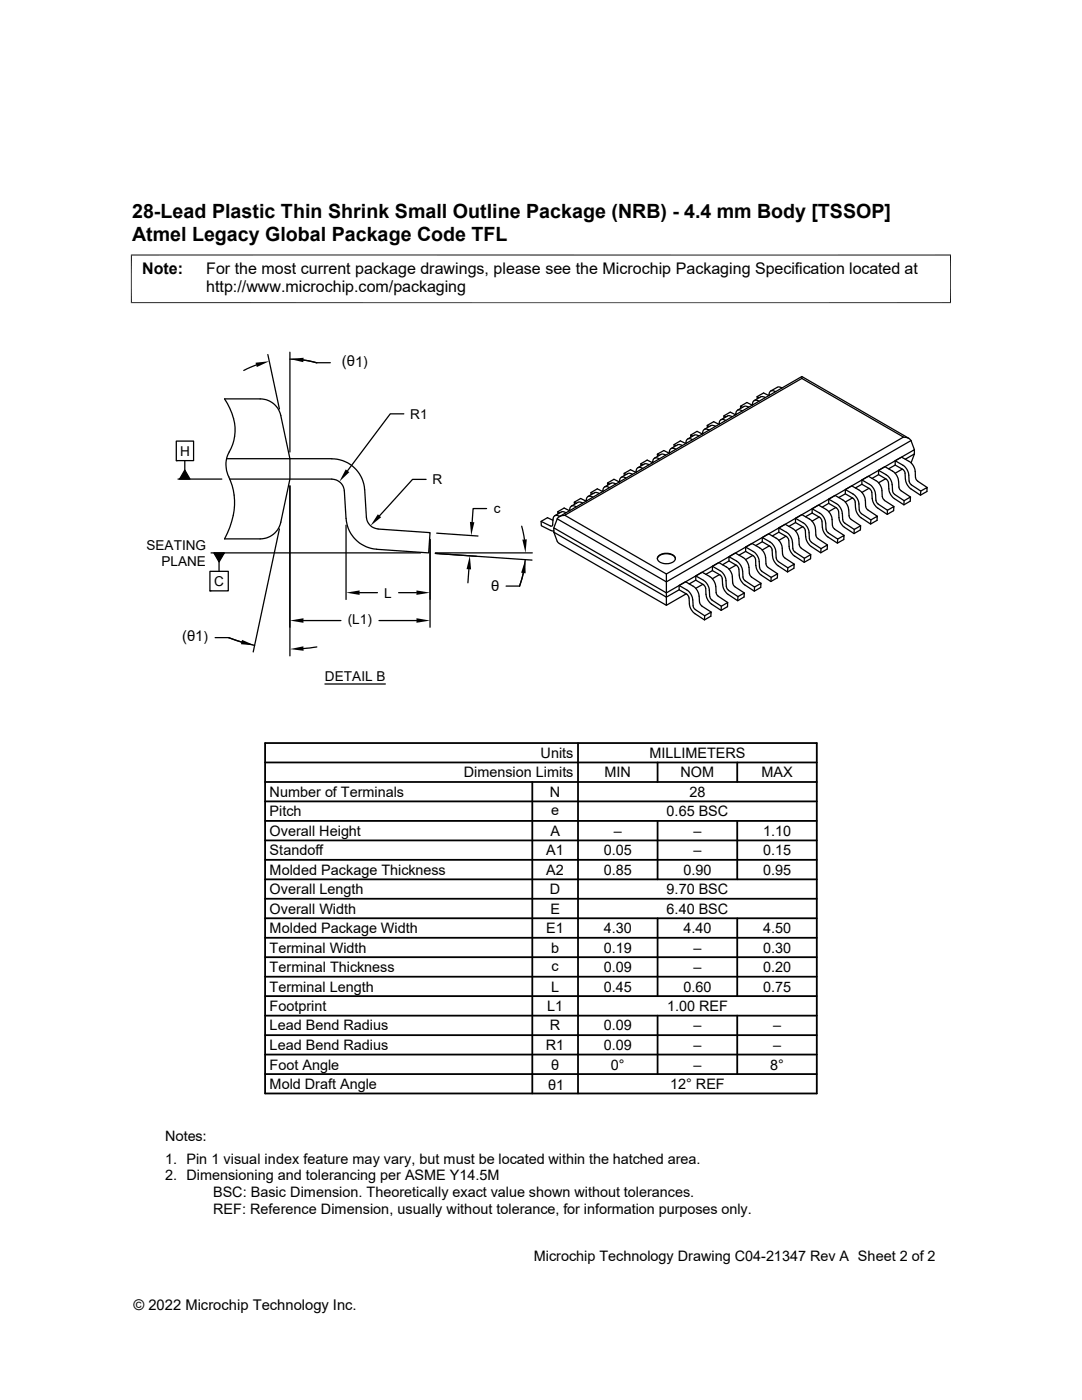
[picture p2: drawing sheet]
<svg xmlns="http://www.w3.org/2000/svg" width="216mm" height="279mm" viewBox="0 0 216 279" stroke-linecap="round" stroke-linejoin="round" font-family="sans-serif">
<g fill="none" stroke="#000" stroke-width=".25">
<path d="M44.8 79.6h7.1a4.2 4.2 0 0 1 4.1 3.3l1.8 8.6v4.1l-1.8 8.6a4.2 4.2 0 0 1-4.1 3.3h-7.1a13.2 13.2 0 0 0 .7-12.7 5.6 5.6 0 0 1 .6-5.3 9.4 9.4 0 0 0-.7-9zM51.1 72.8l-2.5 1.1M53.4 70.8l2.4 10.8M57.8 70.3v19.9M57.8 71.7l2.7 .2 2.7 .5M60.5 71.9h.7a15.1 15.1 0 0 0 4.7 .5M151.1 79.2l.4 .2M152.6 79.3l.1 .1M152.6 79.3l-.7-.1-1.4 .7M153.4 79l-1-.6-1.3 .8v.4M154.8 78.2a.79 .79 0 0 0-1-.2 .79 .79 0 0 0-.4 .9M156 77.4l-.8-.2-1.4 .8"/>
<path d="M160 75.1v.4M35.2 88h3.4v3.9h-3.4zM35.2 91.9h.1M35.5 95.6h8.8M36.9 93.8l1 1.8h-2.1zM36.9 91.9v1.9M45.2 91.5h21M45.8 95.6h20.4a2.5 2.5 0 0 1 2.5 2.4l.3 5.5M57.8 97v33.9M66.2 91.6a6.6 6.6 0 0 1 6.5 6.1M72.8 97.7l.3 5.5a2.51 2.51 0 0 0 2.3 2.4l10.4 .7-.3 4-10.3-.7M80.6 82.6h-2.7l-8.6 11.4"/>
<path d="M85 95.7h-2.7l-6.6 7.2M117.9 98.3l.4 .2M118.3 99.2a.78 .78 0 0 0-1-.1 .78 .78 0 0 0-.3 .9M119.6 98.5l-.9-.2-1.4 .8M120.3 98.1l-1.1-.5-1.3 .7v.4M120.3 97.9v.2M121.2 96.4l.4 .2M121.6 97.3a.74 .74 0 0 0-.8-.2 .74 .74 0 0 0-.5 .8M121.9 96.4l-1.3 .8M121.9 96.5l.4-.1 .6 .2M123.6 96.2l-1.1-.5-1.3 .7 .1 .4M124.5 94.5l.5 .2"/>
<path d="M124.9 95.4a.79 .79 0 0 0-.9-.1 .79 .79 0 0 0-.4 .9M126.2 94.7l-.8-.2-1.4 .8M126.9 94.3l-1.1-.6-1.3 .8 .1 .4M127.9 92.6l.4 .2M128.2 93.5a.78 .78 0 0 0-.9-.2 .78 .78 0 0 0-.4 1M128.5 92.6l-1.2 .7M128.5 92.6l.4-.1 .6 .3M130.2 92.4l-1.1-.6-1.2 .8v.4M131.2 90.6l.4 .2M131.6 91.6a.77 .77 0 0 0-1-.2 .77 .77 0 0 0-.4 .9M132.8 90.8l-.8-.2-1.4 .8M134.5 88.7l.4 .2"/>
<path d="M134.7 89.6a.75 .75 0 0 0-.9 0 .75 .75 0 0 0-.3 .8l-1-.5-1.3 .7v.5M134.7 89.6l.2 .1M136 88.9h.1M136 88.9l-.7-.2-1.4 .8M136.8 88.5l-1-.5-1.3 .7v.5M137.8 86.8l.4 .2M138.2 87.8a.78 .78 0 0 0-1-.2 .78 .78 0 0 0-.3 .9M139.5 87l-.9-.2-1.4 .8M140.1 86.6l-1-.5-1.3 .7v.4M140.2 86.4v.2M141.1 84.9l.4 .2M141.4 85.8a.7 .7 0 0 0-.8-.1 .7 .7 0 0 0-.4 .7"/>
<path d="M141.4 85.8h.1M142.7 85l.1 .1M142.7 85l-.8-.1-1.4 .8M144.4 83l.5 .2M144.8 83.9a.79 .79 0 0 0-1-.1 .79 .79 0 0 0-.3 .9l-1.1-.5-1.3 .7 .1 .4M146.1 83.2l-.8-.2-1.5 .8M147.8 81.1l.4 .2M148.1 82a.78 .78 0 0 0-.9-.1 .78 .78 0 0 0-.4 .9l-1.1-.5-1.3 .7 .1 .4M149.4 81.3l-.8-.2-1.4 .8M150.1 80.9l-1.1-.6-1.2 .8v.4M150.1 80.6v.3M151.4 80.1a.74 .74 0 0 0-.8-.2 .74 .74 0 0 0-.4 .7"/>
<path d="M165.4 99.6l1.5 .9a2.67 2.67 0 0 1 1.2 2v1.2l.3 .5 2.1 1.5 1.2-.8v.8l-1.3 .8-1.9-1.3a2.66 2.66 0 0 1-1.1-1.9l-.1-1.2M168.7 97.7l1.5 .9a2.58 2.58 0 0 1 1.2 2l.1 1.3 .4 .6M168.7 98.6l-1.3 .7M170.1 99.4l-1.4 .8M170.2 99.5l.4 .6 .1 1.3M171.5 97.8l-1.6-.8-1.2 .7v.9l1.5 .8M171.5 97.9a2.57 2.57 0 0 1 1.2 1.9M172 95.8l1.5 .9a2.67 2.67 0 0 1 1.2 2l.1 1.3 .2 .4 2.1 1.4 1.3-.7-.1 .8-1.3 .8-1.8-1.3a2.66 2.66 0 0 1-1.1-1.9l-.2-1.5-.3-.4-1.6-1v-.8l1.3-.8 1.5 .9a2.57 2.57 0 0 1 1.2 2v1.2l.5 .7M172 96.6l-1.3 .8M172.7 99.8v1.2M173.4 97.5l-1.4 .8M175.3 93.9l1.5 .8"/>
<path d="M175.3 94.7l-1.3 .8M176.5 99.9l1.9 1.2M176.7 95.5l-1.4 .9M176.8 94.8a2.57 2.57 0 0 1 1.2 2M178 96.7l.1 1.4 .4 .6 1.9 1.2 1.3-.7-.1 .8-1.2 .8-1.9-1.3a2.66 2.66 0 0 1-1.1-1.9l-.2-1.5-.3-.4-1.6-1v-.8l1.3-.8 1.5 .9a2.57 2.57 0 0 1 1.2 2l.1 1.3 .2 .4 2.1 1.5M178.6 91.9l1.5 .9a2.57 2.57 0 0 1 1.2 2l.1 1.2M178.6 92.8l-1.3 .8M180 93.6l-1.4 .8M180.3 87.2l.9 .2 .6 .5M180.4 99.9v.9M181.4 87.5l-21.4-12.4-48.4 28M181.4 96l.4 .7"/>
<path d="M181.8 87.9l-48.8 28.2-21.8-12.6-.7 1.8M181.8 87.9l.7 1.8M181.8 96.8l1.9 1.2 1.3-.7v.8l-1.3 .7-1.9-1.2a2.79 2.79 0 0 1-1.1-1.9l-.2-1.6-.4-.4-1.5-.9v-.9l1.3-.7 1.5 .9a2.67 2.67 0 0 1 1.2 2l.1 1.2 .2 .5 2.1 1.5M182.5 90.6l-.7 1.8M182.5 90.6l-1.9 1.1M182.5 90.6v-.9l-49.5 28.6v-3.7M183.7 98v.8M41.9 114h3.7v3.9h-3.7zM41.9 117.9h.1M42.1 110.3h41.8M42.7 110.3h2.1l-1.1 1.8zM43.7 112.1v1.9"/>
<path d="M55.8 105.6l-5.3 24.5M69 104.8v14.8M69.1 103.5a6.6 6.6 0 0 0 6 6.1M71.8 118.3h3.5M79.5 118.3h3.6M85.8 107.7v17.5M86.9 110.3h19.3M86.9 110.4l19.3 1.4M87.1 106.4l8.3 .6M93.6 113.6l-.2 2.7M97.1 101.5h-2.7l-.2 2.7M101 117h2.7"/>
<path d="M104.1 105l.5 2.7M104.4 114.4l-.7 2.5M104.8 111.7l-.4 2.7-.7 2.6M108 104.1l1.9 .9M110.3 103.8l-1.1-.5-1.2 .8v.8l2.1 1 .4 .1M110.5 106.2l.8 1.9 .3 .4M110.5 106.2l22.5 13v1.6M110.5 106.2v-.9l22.5 13v.9l2.5-1.5M111.3 102.1l.4 .2M111.6 108.5l21.4 12.3 3.9-2.3M111.7 103.1a.77 .77 0 0 0-.9-.2 .77 .77 0 0 0-.5 .7v1.2l-.1 .2h-.3M112.7 102.8l-1 .2-.5 .5"/>
<path d="M112.7 102.8l47.3-27.3 20.3 11.7-47.3 27.4zM112.9 102.3l-.8-.2-1.4 .8M113.7 101.7l-.1 .2-1-.5-1.3 .7v.5M114.6 100.2l.4 .2M115 101.2a.74 .74 0 0 0-.9-.2 .74 .74 0 0 0-.4 .7M116.2 100.4l-.8-.2-1.4 .8M116.9 100l-1-.5-1.3 .7v.4M131.2 111.5a2.07 2.07 0 0 1 2.8-.8l.6 .4 .2 .4M131.4 111a2.36 2.36 0 0 1 3.3 .3 1.36 1.36 0 0 1-1.6 1.2 1.53 1.53 0 0 1-1.9-1.2zM135.5 116.8l1.5 .9a2.67 2.67 0 0 1 1.2 2l.1 1.3 .4 .6M138.8 114.9l1.6 .9M138.8 115.8l-1.3 .7"/>
<path d="M139.5 119a2.57 2.57 0 0 0-1.2-2l-1.5-.9-1.3 .7v.9l1.5 .9 .4 .4 .2 1.5a2.69 2.69 0 0 0 1.1 2l1.9 1.2 1.2-.7 .1-.8-1.3 .7-1.9-1.3M139.5 119l.1 1.3 .4 .6M140.3 116.6l-1.5 .8M140.4 115.8a2.57 2.57 0 0 1 1.1 2M141.5 117.8l.1 1.3 .4 .6M142 119.7l1.9 1.3 1.3-.8v.9l-1.3 .7-1.9-1.2a2.78 2.78 0 0 1-1.1-2l-.2-1.5-.3-.4-1.6-.9v-.9l1.3-.7 1.5 .9a2.67 2.67 0 0 1 1.2 2l.1 1.2 .2 .5 2.1 1.4M142.2 113l1.5 .9a2.57 2.57 0 0 1 1.2 2v1.2M142.2 113.9l-1.4 .7M143.6 114.7l-1.5 .8M143.7 114.7l-1.5-.8v-.9l1.2-.7 1.5 .9a2.57 2.57 0 0 1 1.2 1.9l.1 1.4 .4 .6M143.7 114.8l.4 .6 .1 1.3M144.2 116.7a2.68 2.68 0 0 0 1.1 1.9l1.9 1.3 1.3-.8v-.8l-1.2 .8-1.9-1.3"/>
<path d="M144.9 117.1l.5 .7M145.5 111.1l1.5 .9a2.57 2.57 0 0 1 1.2 2M145.5 112l-1.3 .7M146.6 117.1l1.9 1.2M146.9 112.8l-1.4 .8M147.3 119.1l-.1 .8M147.4 113.6l-.3-.7-1.6-.9v-.9l1.2-.7 1.6 .9a2.57 2.57 0 0 1 1.1 1.9l.1 1.2M147.4 113.6l.1 1.2a2.68 2.68 0 0 0 1.1 1.9l1.9 1.3 1.3-.8v-.8l-1.2 .8-1.9-1.3M148.2 114l.1 1.3 .4 .6M148.8 109.2l1.5 .9a2.57 2.57 0 0 1 1.2 2l.1 1.1M148.8 110l-1.3 .8M149.5 114.4l.5 .7"/>
<path d="M149.9 115.2l1.9 1.2M150.2 110.8l-1.4 .9M150.3 110.9l-1.5-.9v-.8l1.3-.7 1.5 .8a2.57 2.57 0 0 1 1.2 2M150.3 110.9l.4 .6 .1 1.4M150.6 117.2l-.1 .8M150.8 112.9a2.68 2.68 0 0 0 1.1 1.9l1.9 1.3 1.3-.8 .1-.8-1.3 .7-2-1.3-.3-.7M152.1 107.3l1.5 .9a2.57 2.57 0 0 1 1.2 2l.1 1.3 .4 .6M152.1 108.1l-1.3 .8M152.8 111.3l.1 1.3 .4 .6M153.3 113.3l1.9 1.2M153.5 108.9l-1.4 .9M153.6 109l.5 .6v1.4a2.83 2.83 0 0 0 1.2 1.9l1.8 1.3 1.3-.8 .1-.8-1.3 .7-1.9-1.2"/>
<path d="M153.6 109l-1.5-.9v-.8l1.3-.8 1.5 .9a2.57 2.57 0 0 1 1.2 2v1.2M153.9 115.2l-.1 .9M155.4 105.3l1.5 .9a2.67 2.67 0 0 1 1.2 2l.1 1.4 .4 .6M155.4 106.2l-1.3 .8M156.2 110.6l.4 .7M156.6 111.3l1.9 1.3M156.8 107l-1.4 .8M157.2 113.3l-.1 .9M158.7 103.4l1.6 .9a2.57 2.57 0 0 1 1.1 2l.1 1.3 .2 .4 2.1 1.5 1.3-.7v.8l-1.3 .7-1.9-1.2a2.66 2.66 0 0 1-1.1-2l-.1-1.3-.4-.6M158.7 104.3l-1.3 .8M159.4 107.5a2.57 2.57 0 0 0-1.2-2l-1.5-.9-1.3 .7v.9l1.5 .9 .4 .4 .2 1.6a2.68 2.68 0 0 0 1.1 1.9l1.9 1.2 1.2-.7 .1-.8-1.3 .7-1.9-1.2M159.4 107.5l.1 1.3 .4 .6"/>
<path d="M159.9 109.4l1.9 1.3M160.1 105.1l-1.4 .8M160.3 105.2l-1.6-.9v-.9l1.3-.7 1.5 .9a2.67 2.67 0 0 1 1.2 2l.1 1.2 .2 .5 2.1 1.5M160.5 111.4v.8M162.1 101.5l1.5 .9a2.57 2.57 0 0 1 1.1 2M162.1 102.4l-1.4 .7M163.4 103.2l-1.4 .8M163.8 109.5v.8M164.1 105.2l-.2-1.5-.3-.4-1.5-.9v-.9l1.2-.7 1.5 .9a2.58 2.58 0 0 1 1.2 2l.1 1.3 .4 .6M164.1 105.2a2.68 2.68 0 0 0 1.1 2l1.9 1.2 1.3-.7v-.9l-1.2 .8-2-1.3M164.8 104.4v1.2M164.8 105.6l.5 .7"/>
<path d="M165.4 100.5l-1.3 .7M166.5 105.6l1.9 1.2M166.8 101.3l-1.4 .8M167.2 107.6l-.1 .8M167.3 102.1l-.3-.7-1.6-.9v-.9l1.2-.7 1.5 .9a2.67 2.67 0 0 1 1.3 1.9v1.2l.2 .6 2.1 1.4M170.5 105.7l-.1 .8M170.7 101.4a2.68 2.68 0 0 0 1.1 1.9l1.9 1.3 1.3-.8v-.8l-1.2 .8-1.9-1.3M172.7 101l.4 .7 1.9 1.3M173.8 103.8l-.1 .8M177.1 101.8l-.1 .9M42.9 127.3h2.7M45.6 127.3l1.7 .6 3.5 .9"/>
<path d="M45.6 127.3l2.6 .8M60.6 123.8h7.4M63.2 129.1l-2.7 .3M64.8 136.5h12.1M75.6 123.8h7.5M140 120.9l1.9 1.3M140.6 122.9v.8M143.9 121v.8"/>
</g>
<path d="M26.1 50.9h163.7M26.2 50.8v9.7M189.7 50.8v9.7M26.1 60.4h163.7" fill="none" stroke="#000" stroke-width=".2"/>
<g fill="#000">
<path d="M51 72.4l2.7-.3-2.5 1.2zM57.8 71.6l2.8-.2-.1 .9zM36.9 93.8l1 1.8h-2.1zM69 93.7l.7 .5-2 1.9zM42.7 110.3h2.1l-1.1 1.8zM69 118.3l2.8-.5v.9zM75.4 102.6l.7 .6-2.2 1.7zM83.1 117.8l2.7 .5-2.7 .4zM93.7 110.9l.3 2.7h-.9zM93.8 104.2h.9l-.7 2.7zM104.8 111.7l.1 2.7-.9-.1zM104.2 107.7l.9-.1-.2 2.7z"/>
<path d="M48.3 127.7l2.5 1.1-2.7-.2zM57.8 123.8l2.8-.4v.9zM57.8 129.5l2.7-.5 .1 .9zM83.1 123.4l2.7 .4-2.7 .5z"/>
</g>
<g fill="none" stroke="#000" stroke-width=".36">
<path d="M52.9 159.9h110.1M52.9 156.1h110.1M52.9 152.2h110.1M52.9 148.3h110.1v69.9h-110.1zM106.2 156.1v62.1M115.3 148.3v69.9M131.2 152.2v3.9M147.1 152.2v3.9M52.9 167.7h110.1M52.9 163.8h110.1M52.9 175.5h110.1M52.9 171.6h110.1"/>
<path d="M52.9 179.4h110.1M131.2 163.8v11.7M147.1 163.8v11.7M52.9 191h110.1M52.9 183.3h110.1M52.9 198.8h110.1M52.9 187.2h110.1M52.9 194.9h110.1M131.2 183.3v15.5M147.1 183.3v15.5M52.9 210.5h110.1M52.9 202.7h110.1"/>
<path d="M52.9 206.6h110.1M52.9 214.4h110.1M131.2 202.7v11.7M147.1 202.7v11.7"/>
</g>
<g font-size="3.9">
<text x="26.4" y="43.5">28-Lead Plastic Thin Shrink Small Outline Package (NRB) - 4.4 mm Body [TSSOP]</text>
<text x="26.4" y="48.1">Atmel Legacy Global Package Code TFL</text>
</g>
<g font-size="3.2">
<text x="28.4" y="54.7">Note:</text>
<text x="41.1" y="58.3">http://www.microchip.com/packaging</text>
<text x="41.1" y="54.7">For the most current package drawings, please see the Microchip Packaging Specification located at</text>
</g>
<g font-size="2.9">
<text x="68.2" y="73.1">(θ1)</text>
<text x="98" y="118">θ</text>
<text x="36.4" y="128">(θ1)</text>
<text x="92.5" y="155.2">Dimension Limits</text>
<text x="107.9" y="151.3">Units</text>
<text x="120.7" y="155.2">MIN</text>
<text x="129.6" y="151.3">MILLIMETERS</text>
<text x="135.8" y="155.2">NOM</text>
<text x="151.9" y="155.2">MAX</text>
<text x="53.8" y="159">Number of Terminals</text>
<text x="109.7" y="159">N</text>
<text x="137.6" y="159">28</text>
<text x="53.8" y="166.8">Overall Height</text>
<text x="53.8" y="162.9">Pitch</text>
<text x="109.8" y="166.8">A</text>
<text x="110" y="162.6">e</text>
<text x="122.5" y="166.8">–</text>
<text x="133" y="162.9">0.65 BSC</text>
<text x="138.4" y="166.8">–</text>
<text x="152.3" y="166.8">1.10</text>
<text x="53.8" y="170.7">Standoff</text>
<text x="109" y="170.7">A1</text>
<text x="120.5" y="170.7">0.05</text>
<text x="138.4" y="170.7">–</text>
<text x="152.3" y="170.7">0.15</text>
<text x="53.8" y="178.5">Overall Length</text>
<text x="53.8" y="174.6">Molded Package Thickness</text>
<text x="109" y="174.6">A2</text>
<text x="109.7" y="178.5">D</text>
<text x="120.5" y="174.6">0.85</text>
<text x="133" y="178.5">9.70 BSC</text>
<text x="136.4" y="174.6">0.90</text>
<text x="152.3" y="174.6">0.95</text>
<text x="53.8" y="182.4">Overall Width</text>
<text x="109.8" y="182.4">E</text>
<text x="133" y="182.4">6.40 BSC</text>
<text x="53.8" y="190.1">Terminal Width</text>
<text x="53.8" y="186.2">Molded Package Width</text>
<text x="109" y="186.2">E1</text>
<text x="110" y="190.1">b</text>
<text x="120.5" y="190.1">0.19</text>
<text x="120.5" y="186.2">4.30</text>
<text x="136.4" y="186.2">4.40</text>
<text x="138.4" y="190.1">–</text>
<text x="152.3" y="186.2">4.50</text>
<text x="152.3" y="190.1">0.30</text>
<text x="53.8" y="197.9">Terminal Length</text>
<text x="53.8" y="194">Terminal Thickness</text>
<text x="110" y="197.9">L</text>
<text x="110" y="193.7">c</text>
<text x="120.5" y="197.9">0.45</text>
<text x="120.5" y="194">0.09</text>
<text x="136.4" y="197.9">0.60</text>
<text x="138.4" y="194">–</text>
<text x="152.3" y="194">0.20</text>
<text x="152.3" y="197.9">0.75</text>
<text x="53.8" y="201.8">Footprint</text>
<text x="109.2" y="201.8">L1</text>
<text x="133.1" y="201.8">1.00 REF</text>
<text x="53.8" y="205.7">Lead Bend Radius</text>
<text x="53.8" y="209.5">Lead Bend Radius</text>
<text x="108.9" y="209.5">R1</text>
<text x="109.7" y="205.7">R</text>
<text x="120.5" y="205.7">0.09</text>
<text x="120.5" y="209.5">0.09</text>
<text x="138.4" y="205.7">–</text>
<text x="138.4" y="209.5">–</text>
<text x="154.3" y="205.7">–</text>
<text x="154.3" y="209.5">–</text>
<text x="53.8" y="213.4">Foot Angle</text>
<text x="110" y="213.6">θ</text>
<text x="121.9" y="213.4">0°</text>
<text x="138.4" y="213.4">–</text>
<text x="153.7" y="213.4">8°</text>
<text x="53.8" y="217.3">Mold Draft Angle</text>
<text x="109.4" y="217.5">θ1</text>
<text x="133.7" y="217.3">12° REF</text>
<text x="32.9" y="227.7">Notes:</text>
<text x="32.9" y="232.3">1. Pin 1 visual index feature may vary, but must be located within the hatched area.</text>
<text x="32.9" y="235.6">2. Dimensioning and tolerancing per ASME Y14.5M</text>
<text x="42.5" y="238.9">BSC: Basic Dimension. Theoretically exact value shown without tolerances.</text>
<text x="42.5" y="242.2">REF: Reference Dimension, usually without tolerance, for information purposes only.</text>
<text x="106.5" y="251.7">Microchip Technology Drawing C04-21347 Rev A Sheet 2 of 2</text>
<text x="26.6" y="261.3">© 2022 Microchip Technology Inc.</text>
</g>
<g font-size="2.7">
<text x="81.9" y="83.6">R1</text>
<text x="35.9" y="91">H</text>
<text x="86.3" y="96.6">R</text>
<text x="98.5" y="102.4">c</text>
<text x="29.2" y="109.7">SEATING</text>
<text x="32.2" y="113">PLANE</text>
<text x="42.7" y="116.9">C</text>
<text x="76.6" y="119.3">L</text>
<text x="69.4" y="124.5">(L1)</text>
<text x="64.8" y="135.9">DETAIL B</text>
</g>
</svg>
